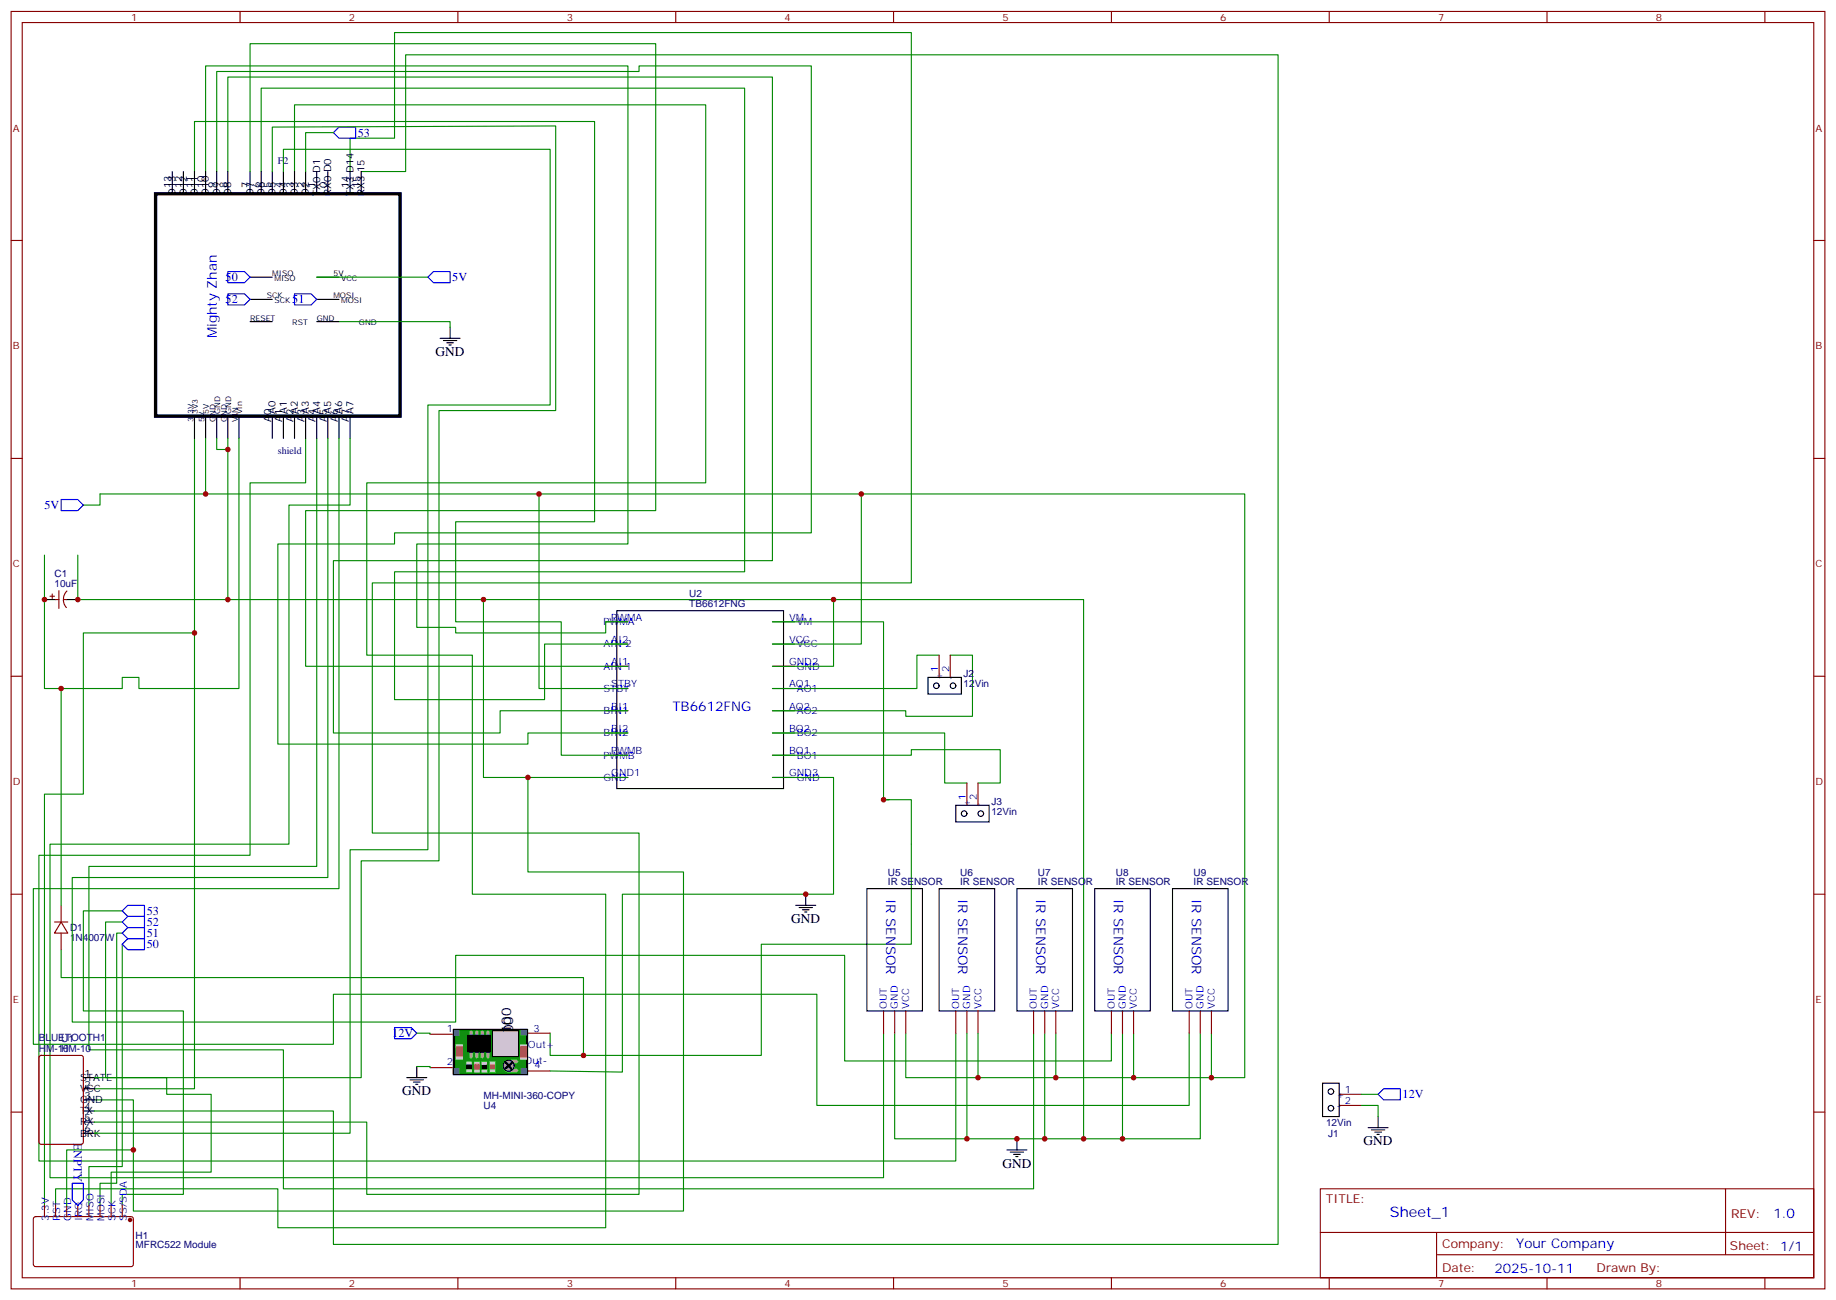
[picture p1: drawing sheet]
<svg xmlns="http://www.w3.org/2000/svg" width="583mm" height="413mm" viewBox="0 0 583 413" stroke-linecap="round" stroke-linejoin="round" font-family="sans-serif">
<g fill="none" stroke="#870000" stroke-width=".35">
<path d="M3.5 3.6h575.8v405.4h-575.8zM7.1 7.2h568.6v398.2h-568.6zM76.2 3.6v3.6M145.3 3.6v3.6M214.5 3.6v3.6M283.6 3.6v3.6M352.8 3.6v3.6M421.9 3.6v3.6M491.1 3.6v3.6M560.2 3.6v3.6M3.5 76.3h3.6M575.7 76.3h3.6"/>
<path d="M3.5 145.5h3.6M575.7 145.5h3.6M192.3 197.3h7M245.2 197.3h7M3.5 214.6h3.6M192.3 204.4h7M192.3 211.4h7M192.3 218.5h7M245.2 204.4h7M245.2 211.4h7M245.2 218.5h7M575.7 214.6h3.6"/>
<path d="M192.3 225.5h7M192.3 232.6h7M192.3 239.6h7M245.2 225.5h7M245.2 232.6h7M245.2 239.6h7M192.3 246.7h7M245.2 246.7h7M3.5 283.7h3.6M17.3 292.6h4.2M19.4 292.6l2.1 3.5h-4.2zM19.4 287.3v5.3"/>
<path d="M19.4 296.1v5.3M575.7 283.7h3.6M136.5 328.2h7.1M136.5 338.8h7.1M167.6 327.8h7M167.6 339.8h7M280.5 320.8v7M284 320.8v7M287.5 320.8v7M303.4 320.8v7M306.9 320.8v7M310.4 320.8v7"/>
<path d="M328.1 320.8v7M331.6 320.8v7M335.1 320.8v7M352.8 320.8v7M356.3 320.8v7M359.8 320.8v7M377.5 320.8v7M381 320.8v7M384.5 320.8v7M3.5 352.9h3.6M425.1 347.2h7.1M425.1 350.8h7.1"/>
<path d="M575.7 352.9h3.6M419.1 377.2h156.6v28.2h-156.6zM547.7 377.2v20.9M10.8 386.3l.5-.3 30.6 .1 .4 .7v14.7l-.7 .4h-30.6l-.4-.7v-14.4zM14.1 382.5v3.5M17.6 382.5v3.5M21.2 382.5v3.5M24.7 382.5v3.5M28.2 382.5v3.5M31.7 382.5v3.5M35.3 382.5v3.5M38.8 382.5v3.5"/>
<path d="M419.1 391.1h156.5M456 398.1h119.6M456 391.1v14.1M76.2 405.4v3.6M145.3 405.4v3.6M214.5 405.4v3.6M283.6 405.4v3.6M352.8 405.4v3.6M421.9 405.4v3.6M491.1 405.4v3.6M560.2 405.4v3.6"/>
</g>
<g fill="none" stroke="#000" stroke-width=".35">
<path d="M195.8 193.8h52.9v56.4h-52.9zM252.6 287.3h6.3M253.6 288h4.3M254.7 288.7h2.1M255.4 289.4h.7M255.8 283.7v3.6M275.2 282h17.6v38.8h-17.6zM298.1 282h17.6v38.8h-17.6zM322.8 282h17.6v38.8h-17.6zM347.5 282h17.6v38.8h-17.6zM372.2 282h17.6v38.8h-17.6zM132.3 338.4v3.5"/>
<path d="M144 326.6h23.4v14.3h-23.4zM156.4 327.2h8.3v8.2h-8.3zM161.4 338.5h.7zM129.1 341.9h6.4M130.2 342.7h4.2M131.2 343.4h2.1M131.9 344.1h.7M419.8 343.7h5.3v10.6h-5.3zM434.3 357.8h6.3M435.3 358.5h4.3M436.4 359.2h2.1M437.1 359.9h.7"/>
<path d="M437.4 354.3v3.5M319.6 364.9h6.4M320.7 365.6h4.2M321.7 366.3h2.1M322.4 367h.7M322.8 361.4v3.5"/>
<circle cx="161.6" cy="338.4" r="1.76"/>
<circle cx="422.5" cy="351.6" r=".88"/>
<circle cx="422.5" cy="346.4" r=".88"/>
</g>
<g fill="none" stroke="#008700" stroke-width=".35">
<path d="M61.7 54.4v-15.8h127v127h-44.1v31.7h33.6v42.3h21.1M65.3 54.4v-33.5h134v151.7h-67v26.5h12.3v1.7h47.7v-3.5h7M68.8 54.4v-31.7h134v-1.8h54.7v148.2h-132.3v3.5h-37v63.5h79.4v-3.5h31.7M72.3 54.4v-30h172.9v153.5h-139.4v54.7h52.9v-7.1h40.6M79.4 54.4v-40.5h128.7v148.1h-111.1v49.4h102.3M82.9 54.4v-26.4h153.5v153.4h-111.2v40.6h47.7v-17.6h26.4M93.5 54.4v-21.1h130.5v119.9h-107.6v54.7h33.5v75.8h42.4v105.9h-104.1v-12.4h-70.6v5.3M111.1 54.4v-10.5h14.1v-33.6h164.1v174.7h-171.1v79.3h84.6v114.7h-86.4v-22.9h-86.4M114.7 54.4h14.1v-37h276.9v377.5h-299.9v-42.4h-75.8M61.7 139.1v61.7h-35.2v51.2h-12.4v130.5M72.3 139.1v51.2h192.3v21.1h-19.4M75.8 139.1v79.4h-31.7v-3.6h-5.3v3.6h-24.7v-42.4"/>
<path d="M97 139.1v14.1h-17.6v118.2h-67.1v97h291.1v-40.6M100.5 139.1v135.8h-72.3v58.2h61.8v44.1h238.1v-49.4M104.1 139.1v139.3h-81.2v45.9h121.7v-21.2h123.5v33.6h84.7v-8.9M107.6 139.1v142.9h-97v49.4h95.2v-15.9h153.5v35.3h118.2v-23M111.1 139.1v21.2h-19.4v107.6h-75.8v105.8h264.6v-45.9M31.7 156.7h241.7v47.7h-28.2M171.1 156.7v61.8h28.2M273.4 156.7h121.7v185.2h-107.6v-14.1M24.7 176.1v14.2h47.6M153.5 190.3v56.4h45.8M245.2 197.3h35.3v56.5M264.6 190.3h79.4v171.1h-60v-33.6"/>
<path d="M19.4 218.5v68.8M298.1 207.9h-7.1v10.6h-45.8M301.6 207.9h7.1v19.4h-21.2v-1.8h-42.3M245.2 232.6h54.7v15.9h7M245.2 239.6h44.1v-1.7h28.2v10.6h-7.1M167.6 246.7v30h49.4v107.6h-174.7v-35.3h-12.3M245.2 246.7h19.4v37h-67v56.5l-23-.4M282.2 253.8h-1.7h8.8v45.8h-47.6v35.3h-67.1v-7.1M38.8 299.6v70.6h-10.6v12.3M38.8 296.1h-1.8v79.4h-5.3v7M38.8 292.6h-5.3v49.3h19.4v5.3h14.1v24.7h-31.7v10.6M38.8 289h-12.3v31.8h31.7v58.2h-19.4v3.5"/>
<path d="M19.4 301.4v8.8h165.8v24.7M306.9 327.8v33.6M310.4 327.8v14.1M331.6 327.8v33.6M335.1 327.8v14.1M356.3 327.8v33.6h-12.3M359.8 327.8v14.1M381 327.8v33.6h-24.7M384.5 327.8v14.1M432.2 350.8h5.2v3.5M432.2 347.2h5.2"/>
</g>
<path d="M38.8 299.6l1.8-1.7h5.3v3.5h-5.3zM38.8 296.1l1.8-1.8h5.3v3.6h-5.3zM38.8 292.6l1.8-1.8h5.3v3.5h-5.3zM38.8 289l1.8-1.7h5.3v3.5h-5.3zM125.2 326.1h5.3l1.8 1.7-1.8 1.8h-5.3zM437.4 347.2l1.8-1.7h5.3v3.5h-5.3zM22.9 375.5h3.6v5.3l-1.8 1.7-1.8-1.7z" fill="none" stroke="#00f" stroke-width=".35"/>
<circle cx="41.3" cy="387.1" r=".53" fill="#870000" stroke="#870000" stroke-width=".35"/>
<path d="M147.8 328.5h7.1v5.3h-7.1zM148.2 338.1h1.4v1.6h-1.4zM153 338.2h1.4v1.5h-1.4z" fill="#000" stroke="#000" stroke-width=".35"/>
<g fill="#ccc" stroke="#ccc" stroke-width=".35">
<path d="M148.2 337.5h1.4v.6h-1.4z"/>
<path d="M148.2 340h1.4v.6h-1.4z"/>
<path d="M150.7 337.6h1.4v.6h-1.4z"/>
<path d="M150.7 340.1h1.4v.6h-1.4z"/>
<path d="M153 337.6h1.4v.6h-1.4z"/>
<path d="M153 340.1h1.4v.6h-1.4z"/>
<path d="M155.6 337.5h1.4v.6h-1.4z"/>
<path d="M155.6 340h1.4v.6h-1.4z"/>
<path d="M165.4 335.6h1.9v.6h-1.9z"/>
<path d="M165.3 331.7h2v.6h-2z"/>
<path d="M144.4 330.4h1.9v.6h-1.9z"/>
<path d="M144.4 334.3h1.9v.6h-1.9z"/>
</g>
<g fill="#f90" stroke="#f90" stroke-width=".35">
<path d="M150.7 338.2h1.4v1.5h-1.4z"/>
<path d="M155.6 338.1h1.4v1.5h-1.4z"/>
<path d="M165.4 332.3h1.9v3.4h-1.9z"/>
<path d="M144.4 331h1.9v3.4h-1.9z"/>
</g>
<path d="M160.8 337.5l1.6 1.9M162.6 337.6l-2 1.6" fill="none" stroke="#000" stroke-width=".71"/>
<path d="M148.9 327.5v1M148.9 333.8v1.4M150.6 327.5v1M150.6 333.8v1.4M152.4 327.5v1M152.4 333.8v1.4M154.2 327.5v1M154.2 333.8v1.4M164 337h-1.7v2.8h1.7" fill="none" stroke="#000" stroke-width="1.1"/>
<g fill="#999" stroke="#999" stroke-width=".35">
<path d="M156.3 326.8h8.8v8.8h-8.8z"/>
<circle cx="161.6" cy="338.4" r="1.76"/>
</g>
<g fill="#666" stroke="#666" stroke-width=".35">
<path d="M144.3 326.8h1.7v1.7h-1.7z"/>
<path d="M165.5 326.8h1.7v1.7h-1.7z"/>
<path d="M165.5 339.1h1.7v1.8h-1.7z"/>
<path d="M144.3 339.1h1.7v1.8h-1.7z"/>
</g>
<path d="M144.3 326.8h22.9v14.1h-22.9z" fill="#0c0" stroke="#000" stroke-width=".35"/>
<g fill="#666" stroke="#666" stroke-width=".35">
<path d="M165.4 326.6h1.7v1.8h-1.7z"/>
<path d="M165.5 339.1h1.7v1.8h-1.7z"/>
</g>
<g fill="#ccc" stroke="#ccc" stroke-width=".35">
<path d="M165.2 331.6h2v.6h-2z"/>
<path d="M165.3 335.4h1.9v.7h-1.9z"/>
</g>
<path d="M160.7 337.3l1.6 2M162.5 337.4l-2 1.7" fill="none" stroke="#000" stroke-width=".71"/>
<circle cx="161.5" cy="338.3" r="1.76" fill="#999" stroke="#999" stroke-width=".35"/>
<path d="M163.9 336.9h-1.7v2.8h1.7" fill="none" stroke="#999" stroke-width="1.1"/>
<path d="M156.3 327h8.3v8.3h-8.3z" fill="#ccc" stroke="#000" stroke-width=".35"/>
<g fill="#666" stroke="#666" stroke-width=".35">
<path d="M143.9 326.8h1.8v1.7h-1.8z"/>
<path d="M143.9 339.1h1.8v1.7h-1.8z"/>
</g>
<g fill="#f90" stroke="#f90" stroke-width=".35">
<path d="M165.3 332.1h1.9v3.3h-1.9z"/>
<path d="M150.7 337.7h1.4v1.5h-1.4z"/>
<path d="M155.6 337.6h1.4v1.5h-1.4z"/>
<path d="M144.8 332.1h2v3.4h-2z"/>
</g>
<path d="M148.2 337.6h1.4v1.5h-1.4zM148.5 328.5h7.1v5.3h-7.1zM153 337.7h1.4v1.5h-1.4z" fill="#000" stroke="#000" stroke-width=".35"/>
<g fill="#ccc" stroke="#ccc" stroke-width=".35">
<path d="M148.2 339.5h1.4v.6h-1.4z"/>
<path d="M148.2 337h1.4v.6h-1.4z"/>
<path d="M150.7 337.1h1.4v.6h-1.4z"/>
<path d="M150.7 339.6h1.4v.5h-1.4z"/>
<path d="M153 337.1h1.4v.6h-1.4z"/>
<path d="M153 339.6h1.4v.5h-1.4z"/>
<path d="M155.6 339.5h1.4v.5h-1.4z"/>
<path d="M155.6 337h1.4v.6h-1.4z"/>
<path d="M144.8 331.6h2v.5h-2z"/>
<path d="M144.8 335.4h2v.6h-2z"/>
</g>
<path d="M149.6 327.5v1M149.6 333.8v1.4M151.3 327.5v1M151.3 333.8v1.4M153.1 327.5v1M153.1 333.8v1.4M154.9 327.5v1M154.9 333.8v1.4" fill="none" stroke="#999" stroke-width="1.1"/>
<path d="M160.6 337.2l1.7 2M162.5 337.3l-2 1.7" fill="none" stroke="#000" stroke-width=".71"/>
<g fill="none" stroke="#000" stroke-width=".35">
<path d="M54.7 54.4v7.1M58.2 54.4v7.1M61.7 54.4v7.1M65.3 54.4v7.1M68.8 54.4v7.1M72.3 54.4v7.1M79.4 54.4v7.1M82.9 54.4v7.1M86.4 54.4v7.1M90 54.4v7.1M93.5 54.4v7.1M97 54.4v7.1"/>
<path d="M100.5 54.4v7.1M104.1 54.4v7.1M111.1 54.4v7.1M114.7 54.4v7.1M79.4 95h7M79.4 87.9h7M100.5 95h7.1M100.5 87.9h7.1M79.4 102.1h7M100.5 102.1h7.1M139.7 107.4h6.3M140.8 108.1h4.2"/>
<path d="M141.8 108.8h2.1M142.5 109.5h.7M142.9 103.8v3.6M61.7 132v7.1M65.3 132v7.1M68.8 132v7.1M72.3 132v7.1M75.8 132v7.1M86.4 132v7.1M90 132v7.1M93.5 132v7.1M97 132v7.1"/>
<path d="M100.5 132v7.1M104.1 132v7.1M107.6 132v7.1M111.1 132v7.1M14.1 190.3h3.5M21.2 190.3h3.5M294.6 214.9h10.6v5.3h-10.6zM303.4 255.5h10.6v5.3h-10.6zM143.9 326.7h23.6v14.3h-23.6zM26.5 345.5h3.5M26.5 349h3.5M26.5 352.5h3.5"/>
<path d="M26.5 356.1h3.5M26.5 341.9h3.5M26.5 359.6h3.5"/>
<circle cx="297.2" cy="217.6" r=".88"/>
<circle cx="302.5" cy="217.6" r=".88"/>
<circle cx="306" cy="258.2" r=".88"/>
<circle cx="311.3" cy="258.2" r=".88"/>
<circle cx="161.4" cy="338.2" r="1.76"/>
</g>
<path d="M86.4 54.4v-14.1l90-.3v90.3h-37.1v142.9h-24.6v68.7h-84.7M90 54.4v-7h84.6v81.1h-38.8v141.1h-24.7v90h-81.1M105.8 42.1h-8.8v12.3M100.5 87.9h35.3M107.6 102.1h35.3v1.7M65.3 139.1v17.6M68.8 139.1v3.5h3.5M31.7 156.7v3.6h-5.2M61.7 200.8v144.7h-31.7M132.3 327.8h4.2v.4M132.3 338.4h4.2v.4M42.3 364.9h-21.1v17.6" fill="none" stroke="#008700" stroke-width=".35"/>
<path d="M49.4 61.5h77.6v70.5h-77.6z" fill="none" stroke="#000" stroke-width="1.1"/>
<path d="M105.8 42.1l1.8-1.8h5.3v3.6h-5.3zM72.3 93.2h5.3l1.8 1.8-1.8 1.8h-5.3zM72.3 86.2h5.3l1.8 1.7-1.8 1.8h-5.3zM93.5 93.2h5.3l1.7 1.8-1.7 1.8h-5.3zM135.8 87.9l1.8-1.7h5.3v3.5h-5.3zM19.4 158.5h5.3l1.8 1.8-1.8 1.7h-5.3z" fill="none" stroke="#00f" stroke-width=".35"/>
<path d="M15.9 189.2h1.4M16.6 188.5v1.4M17.6 190.3h1.1M18.7 187.4v5.7M20.1 190.3h1.1M21.2 187.5a3.8 3.8 0 0 0-.1 5.3M298.1 207.9v7M301.6 207.9v7M306.9 248.5v7M310.4 248.5v7M12.6 335.1l.5-.2h12.7l.6 .4 .1 27.1-.5 .7h-12.9l-.7-.4-.1-27.1z" fill="none" stroke="#870000" stroke-width=".35"/>
<g fill="#c00">
<circle cx="153.5" cy="190.3" r=".88"/>
<circle cx="19.4" cy="218.5" r=".88"/>
<circle cx="167.6" cy="246.7" r=".88"/>
<circle cx="255.8" cy="283.7" r=".88"/>
<circle cx="384.5" cy="341.9" r=".88"/>
<circle cx="359.8" cy="341.9" r=".88"/>
<circle cx="335.1" cy="341.9" r=".88"/>
<circle cx="310.4" cy="341.9" r=".88"/>
<circle cx="306.9" cy="361.4" r=".88"/>
<circle cx="331.6" cy="361.4" r=".88"/>
<circle cx="344" cy="361.4" r=".88"/>
<circle cx="356.3" cy="361.4" r=".88"/>
<circle cx="322.8" cy="361.4" r=".88"/>
<circle cx="280.5" cy="253.8" r=".88"/>
<circle cx="264.6" cy="190.3" r=".88"/>
<circle cx="185.2" cy="334.9" r=".88"/>
<circle cx="72.3" cy="190.3" r=".88"/>
<circle cx="72.3" cy="142.6" r=".88"/>
<circle cx="14.1" cy="190.3" r=".88"/>
<circle cx="24.7" cy="190.3" r=".88"/>
<circle cx="65.3" cy="156.7" r=".88"/>
<circle cx="273.4" cy="156.7" r=".88"/>
<circle cx="171.1" cy="156.7" r=".88"/>
<circle cx="61.7" cy="200.8" r=".88"/>
<circle cx="42.3" cy="364.9" r=".88"/>
</g>
<text font-size="4.6" fill="#00f" x="441.2" y="386.3">Sheet_1</text>
<g font-size="4.2" fill="#00f">
<text x="68.8" y="107.4" transform="rotate(-90 68.8 107.4)">Mighty Zhan</text>
<text x="213.4" y="225.5">TB6612FNG</text>
<text x="281.3" y="285.2" transform="rotate(90 281.3 285.2)">IR SENSOR</text>
<text x="304.2" y="285.2" transform="rotate(90 304.2 285.2)">IR SENSOR</text>
<text x="328.9" y="285.2" transform="rotate(90 328.9 285.2)">IR SENSOR</text>
<text x="353.6" y="285.2" transform="rotate(90 353.6 285.2)">IR SENSOR</text>
<text x="378.3" y="285.2" transform="rotate(90 378.3 285.2)">IR SENSOR</text>
<text x="562.9" y="386.5">1.0</text>
<text x="481.3" y="396">Your Company</text>
<text x="474.4" y="403.9">2025-10-11</text>
</g>
<g font-size="4.2">
<text x="138.3" y="113">GND</text>
<text x="251.2" y="292.9">GND</text>
<text x="162.3" y="327.8" transform="rotate(-90 162.3 327.8)">100</text>
<text x="162.9" y="330.5" transform="rotate(-90 162.9 330.5)">100</text>
<text x="127.7" y="347.6">GND</text>
<text x="432.9" y="363.5">GND</text>
<text x="318.2" y="370.5">GND</text>
</g>
<g font-size="3.9" fill="#00f">
<text x="113.6" y="43.3">53</text>
<text x="71.6" y="89.2">50</text>
<text x="143.6" y="89.2">5V</text>
<text x="71.6" y="96.3">52</text>
<text x="92.8" y="96.3">51</text>
<text x="14.1" y="161.4">5V</text>
<text x="46.6" y="293.8">52</text>
<text x="46.6" y="290.3">53</text>
<text x="46.6" y="297.4">51</text>
<text x="46.6" y="300.9">50</text>
<text x="124.5" y="329.1">12V</text>
<text x="445.2" y="348.6">12V</text>
<text x="23.4" y="362.6" transform="rotate(90 23.4 362.6)">ENPTY</text>
</g>
<g font-size="3.9" fill="#800">
<text x="420.9" y="381.8">TITLE:</text>
<text x="549.5" y="386.5">REV:</text>
<text x="457.8" y="396">Company:</text>
<text x="549.1" y="396.6">Sheet: 1/1</text>
<text x="457.8" y="403.7">Date:</text>
<text x="506.8" y="403.8">Drawn By:</text>
</g>
<g font-size="3.2" fill="#800">
<text x="41.6" y="6.6">1</text>
<text x="110.8" y="6.6">2</text>
<text x="179.9" y="6.6">3</text>
<text x="249.1" y="6.6">4</text>
<text x="318.2" y="6.6">5</text>
<text x="387.3" y="6.6">6</text>
<text x="456.5" y="6.6">7</text>
<text x="525.6" y="6.6">8</text>
<text x="4.1" y="41.7">A</text>
<text x="576.3" y="41.7">A</text>
<text x="4.1" y="110.9">B</text>
<text x="576.3" y="110.9">B</text>
<text x="4.1" y="180">C</text>
<text x="576.3" y="180">C</text>
<text x="4.1" y="249.2">D</text>
<text x="576.3" y="249.2">D</text>
<text x="4.1" y="318.3">E</text>
<text x="576.3" y="318.3">E</text>
<text x="41.6" y="408.4">1</text>
<text x="110.8" y="408.4">2</text>
<text x="179.9" y="408.4">3</text>
<text x="249.1" y="408.4">4</text>
<text x="318.2" y="408.4">5</text>
<text x="387.3" y="408.4">6</text>
<text x="456.5" y="408.4">7</text>
<text x="525.6" y="408.4">8</text>
</g>
<g font-size="3.2" fill="#000080">
<text x="88.2" y="52">F2</text>
<text x="88.2" y="144">shield</text>
<text x="17.3" y="183.2">C1</text>
<text x="17.3" y="186.4">10uF</text>
<text x="218.8" y="189.3">U2</text>
<text x="218.8" y="192.5">TB6612FNG</text>
<text x="305.9" y="214.9">J2</text>
<text x="305.9" y="218.1">12Vin</text>
<text x="314.7" y="255.5">J3</text>
<text x="314.7" y="258.7">12Vin</text>
<text x="281.9" y="280.9">IR SENSOR</text>
<text x="281.9" y="277.8">U5</text>
<text x="304.8" y="280.9">IR SENSOR</text>
<text x="304.8" y="277.8">U6</text>
<text x="329.5" y="280.9">IR SENSOR</text>
<text x="329.5" y="277.8">U7</text>
<text x="354.2" y="280.9">IR SENSOR</text>
<text x="354.2" y="277.8">U8</text>
<text x="378.9" y="280.9">IR SENSOR</text>
<text x="378.9" y="277.8">U9</text>
<text x="22.2" y="298.6">1N4007W</text>
<text x="22.2" y="295.4">D1</text>
<text x="12.3" y="333.7">HM-10</text>
<text x="12.3" y="330.4">BLUETOOTH1</text>
<text x="19.4" y="333.8">HM-10</text>
<text x="19.4" y="330.7">U1</text>
<text x="153.5" y="348.8">MH-MINI-360-COPY</text>
<text x="153.5" y="351.9">U4</text>
<text x="420.9" y="357.4">12Vin</text>
<text x="421.6" y="360.9">J1</text>
<text x="43" y="393">H1</text>
<text x="43" y="396.1">MFRC522 Module</text>
</g>
<g font-size="3.2">
<text x="54.3" y="59.7" transform="rotate(-90 54.3 59.7)">13</text>
<text x="57.9" y="59.7" transform="rotate(-90 57.9 59.7)">12</text>
<text x="61.4" y="59.7" transform="rotate(-90 61.4 59.7)">11</text>
<text x="64.9" y="59.7" transform="rotate(-90 64.9 59.7)">10</text>
<text x="68.4" y="59.7" transform="rotate(-90 68.4 59.7)">9</text>
<text x="72" y="59.7" transform="rotate(-90 72 59.7)">8</text>
<text x="79" y="59.7" transform="rotate(-90 79 59.7)">7</text>
<text x="82.5" y="59.7" transform="rotate(-90 82.5 59.7)">6</text>
<text x="86.1" y="59.7" transform="rotate(-90 86.1 59.7)">5</text>
<text x="89.6" y="59.7" transform="rotate(-90 89.6 59.7)">4</text>
<text x="93.1" y="59.7" transform="rotate(-90 93.1 59.7)">3</text>
<text x="96.7" y="59.7" transform="rotate(-90 96.7 59.7)">2</text>
<text x="100.2" y="59.7" transform="rotate(-90 100.2 59.7)">1</text>
<text x="103.7" y="59.7" transform="rotate(-90 103.7 59.7)">0</text>
<text x="110.8" y="59.7" transform="rotate(-90 110.8 59.7)">14</text>
<text x="114.3" y="59.7" transform="rotate(-90 114.3 59.7)">15</text>
<text x="55.7" y="62.2" transform="rotate(-90 55.7 62.2)">D13</text>
<text x="59.3" y="62.2" transform="rotate(-90 59.3 62.2)">D12</text>
<text x="62.8" y="62.2" transform="rotate(-90 62.8 62.2)">D11</text>
<text x="66.3" y="62.2" transform="rotate(-90 66.3 62.2)">D10</text>
<text x="69.8" y="62.2" transform="rotate(-90 69.8 62.2)">D9</text>
<text x="73.4" y="62.2" transform="rotate(-90 73.4 62.2)">D8</text>
<text x="80.4" y="62.2" transform="rotate(-90 80.4 62.2)">D7</text>
<text x="84" y="62.2" transform="rotate(-90 84 62.2)">D6</text>
<text x="87.5" y="62.2" transform="rotate(-90 87.5 62.2)">D5</text>
<text x="91" y="62.2" transform="rotate(-90 91 62.2)">D4</text>
<text x="94.5" y="62.2" transform="rotate(-90 94.5 62.2)">D3</text>
<text x="98.1" y="62.2" transform="rotate(-90 98.1 62.2)">D2</text>
<text x="101.6" y="62.2" transform="rotate(-90 101.6 62.2)">TX0 D1</text>
<text x="105.1" y="62.2" transform="rotate(-90 105.1 62.2)">RX0 D0</text>
<text x="112.2" y="62.2" transform="rotate(-90 112.2 62.2)">TX3 D14</text>
<text x="115.7" y="62.2" transform="rotate(-90 115.7 62.2)">RX3 15</text>
<text x="87.5" y="131.3" transform="rotate(-90 87.5 131.3)">A0</text>
<text x="91" y="131.3" transform="rotate(-90 91 131.3)">A1</text>
<text x="94.5" y="131.3" transform="rotate(-90 94.5 131.3)">A2</text>
<text x="98.1" y="131.3" transform="rotate(-90 98.1 131.3)">A3</text>
<text x="101.6" y="131.3" transform="rotate(-90 101.6 131.3)">A4</text>
<text x="105.1" y="131.3" transform="rotate(-90 105.1 131.3)">A5</text>
<text x="108.7" y="131.3" transform="rotate(-90 108.7 131.3)">A6</text>
<text x="112.2" y="131.3" transform="rotate(-90 112.2 131.3)">A7</text>
<text x="86.1" y="133.8" transform="rotate(-90 86.1 133.8)">A0</text>
<text x="89.6" y="133.8" transform="rotate(-90 89.6 133.8)">A1</text>
<text x="93.1" y="133.8" transform="rotate(-90 93.1 133.8)">A2</text>
<text x="96.7" y="133.8" transform="rotate(-90 96.7 133.8)">A3</text>
<text x="100.2" y="133.8" transform="rotate(-90 100.2 133.8)">A4</text>
<text x="103.7" y="133.8" transform="rotate(-90 103.7 133.8)">A5</text>
<text x="107.2" y="133.8" transform="rotate(-90 107.2 133.8)">A6</text>
<text x="110.8" y="133.8" transform="rotate(-90 110.8 133.8)">A7</text>
<text x="26.8" y="341.6">1</text>
<text x="25.4" y="346.5">VCC</text>
<text x="25.4" y="343">STATE</text>
<text x="26.8" y="345.1">2</text>
<text x="25.4" y="350.1">GND</text>
<text x="25.4" y="353.6">TX</text>
<text x="26.8" y="348.7">3</text>
<text x="26.8" y="352.2">4</text>
<text x="25.4" y="357.1">RX</text>
<text x="26.8" y="355.7">5</text>
<text x="26.8" y="359.2">6</text>
<text x="25.4" y="360.6">BRK</text>
</g>
<g font-size="3.2" fill="#00f">
<text x="194" y="197">PWMA</text>
<text x="250.5" y="197">VM</text>
<text x="191.6" y="198.4">PWMA</text>
<text x="252.9" y="198.4">VM</text>
<text x="191.6" y="205.4">AIN 2</text>
<text x="194" y="204">AI2</text>
<text x="250.5" y="204">VCC</text>
<text x="252.9" y="205.4">VCC</text>
<text x="191.6" y="212.5">AIN 1</text>
<text x="194" y="211.1">AI1</text>
<text x="250.5" y="211.1">GND2</text>
<text x="252.9" y="212.5">GND</text>
<text x="297.7" y="213.2" transform="rotate(-90 297.7 213.2)">1</text>
<text x="299.2" y="215.7" transform="rotate(-90 299.2 215.7)">+</text>
<text x="301.3" y="213.2" transform="rotate(-90 301.3 213.2)">2</text>
<text x="302.7" y="215.7" transform="rotate(-90 302.7 215.7)">-</text>
<text x="191.6" y="219.5">STBY</text>
<text x="194" y="218.1">STBY</text>
<text x="250.5" y="218.1">AO1</text>
<text x="252.9" y="219.5">AO1</text>
<text x="191.6" y="226.6">BIN1</text>
<text x="194" y="225.2">BI1</text>
<text x="250.5" y="225.2">AO2</text>
<text x="252.9" y="226.6">AO2</text>
<text x="191.6" y="233.6">BIN2</text>
<text x="194" y="232.2">BI2</text>
<text x="250.5" y="232.2">BO2</text>
<text x="252.9" y="233.6">BO2</text>
<text x="194" y="239.3">PWMB</text>
<text x="250.5" y="239.3">BO1</text>
<text x="191.6" y="240.7">PWMB</text>
<text x="252.9" y="240.7">BO1</text>
<text x="191.6" y="247.8">GND</text>
<text x="194" y="246.3">GND1</text>
<text x="250.5" y="246.3">GND3</text>
<text x="252.9" y="247.8">GND</text>
<text x="306.6" y="253.8" transform="rotate(-90 306.6 253.8)">1</text>
<text x="308" y="256.2" transform="rotate(-90 308 256.2)">+</text>
<text x="310.1" y="253.8" transform="rotate(-90 310.1 253.8)">2</text>
<text x="311.5" y="256.2" transform="rotate(-90 311.5 256.2)">-</text>
<text x="281.5" y="320.1" transform="rotate(-90 281.5 320.1)">OUT</text>
<text x="285" y="320.1" transform="rotate(-90 285 320.1)">GND</text>
<text x="288.6" y="320.1" transform="rotate(-90 288.6 320.1)">VCC</text>
<text x="304.4" y="320.1" transform="rotate(-90 304.4 320.1)">OUT</text>
<text x="308" y="320.1" transform="rotate(-90 308 320.1)">GND</text>
<text x="311.5" y="320.1" transform="rotate(-90 311.5 320.1)">VCC</text>
<text x="329.1" y="320.1" transform="rotate(-90 329.1 320.1)">OUT</text>
<text x="332.7" y="320.1" transform="rotate(-90 332.7 320.1)">GND</text>
<text x="336.2" y="320.1" transform="rotate(-90 336.2 320.1)">VCC</text>
<text x="353.8" y="320.1" transform="rotate(-90 353.8 320.1)">OUT</text>
<text x="357.4" y="320.1" transform="rotate(-90 357.4 320.1)">GND</text>
<text x="360.9" y="320.1" transform="rotate(-90 360.9 320.1)">VCC</text>
<text x="378.5" y="320.1" transform="rotate(-90 378.5 320.1)">OUT</text>
<text x="382.1" y="320.1" transform="rotate(-90 382.1 320.1)">GND</text>
<text x="385.6" y="320.1" transform="rotate(-90 385.6 320.1)">VCC</text>
<text x="141.8" y="327.5">1</text>
<text x="169.3" y="327.5">3</text>
<text x="143.6" y="332.8">In+</text>
<text x="144.3" y="335.6">In-</text>
<text x="167.6" y="332.4">Out+</text>
<text x="141.8" y="338.1">2</text>
<text x="166.5" y="337.7">Out-</text>
<text x="169.7" y="338.8">4</text>
<text x="426.9" y="346.9">1</text>
<text x="424.4" y="348.3">+</text>
<text x="424.4" y="351.8">-</text>
<text x="426.9" y="350.4">2</text>
<text x="15.5" y="387.4" transform="rotate(-90 15.5 387.4)">3.3V</text>
<text x="19" y="387.4" transform="rotate(-90 19 387.4)">RST</text>
<text x="22.6" y="387.4" transform="rotate(-90 22.6 387.4)">GND</text>
<text x="26.1" y="387.4" transform="rotate(-90 26.1 387.4)">IRQ</text>
<text x="29.6" y="387.4" transform="rotate(-90 29.6 387.4)">MISO</text>
<text x="33.2" y="387.4" transform="rotate(-90 33.2 387.4)">MOSI</text>
<text x="36.7" y="387.4" transform="rotate(-90 36.7 387.4)">SCK</text>
<text x="40.2" y="387.4" transform="rotate(-90 40.2 387.4)">SS/SDA</text>
</g>
<g font-size="2.5">
<text x="86.4" y="87.6">MISO</text>
<text x="87.1" y="89">MISO</text>
<text x="105.8" y="87.6">5V</text>
<text x="108.3" y="89">VCC</text>
<text x="84.7" y="94.7">SCK</text>
<text x="105.8" y="94.7">MOSI</text>
<text x="79.4" y="101.7">RESET</text>
<text x="87.1" y="96.1">SCK</text>
<text x="100.5" y="101.7">GND</text>
<text x="108.3" y="96.1">MOSI</text>
<text x="92.8" y="103.1">RST</text>
<text x="113.9" y="103.1">GND</text>
<text x="62.8" y="131.3" transform="rotate(-90 62.8 131.3)">3V3</text>
<text x="66.3" y="131.3" transform="rotate(-90 66.3 131.3)">5V</text>
<text x="69.8" y="131.3" transform="rotate(-90 69.8 131.3)">GND</text>
<text x="73.4" y="131.3" transform="rotate(-90 73.4 131.3)">GND</text>
<text x="76.9" y="131.3" transform="rotate(-90 76.9 131.3)">Vin</text>
<text x="61.4" y="133.8" transform="rotate(-90 61.4 133.8)">3.3V</text>
<text x="64.9" y="133.8" transform="rotate(-90 64.9 133.8)">5V</text>
<text x="68.4" y="133.8" transform="rotate(-90 68.4 133.8)">GND</text>
<text x="72" y="133.8" transform="rotate(-90 72 133.8)">GND</text>
<text x="75.5" y="133.8" transform="rotate(-90 75.5 133.8)">VIN</text>
</g>
</svg>
